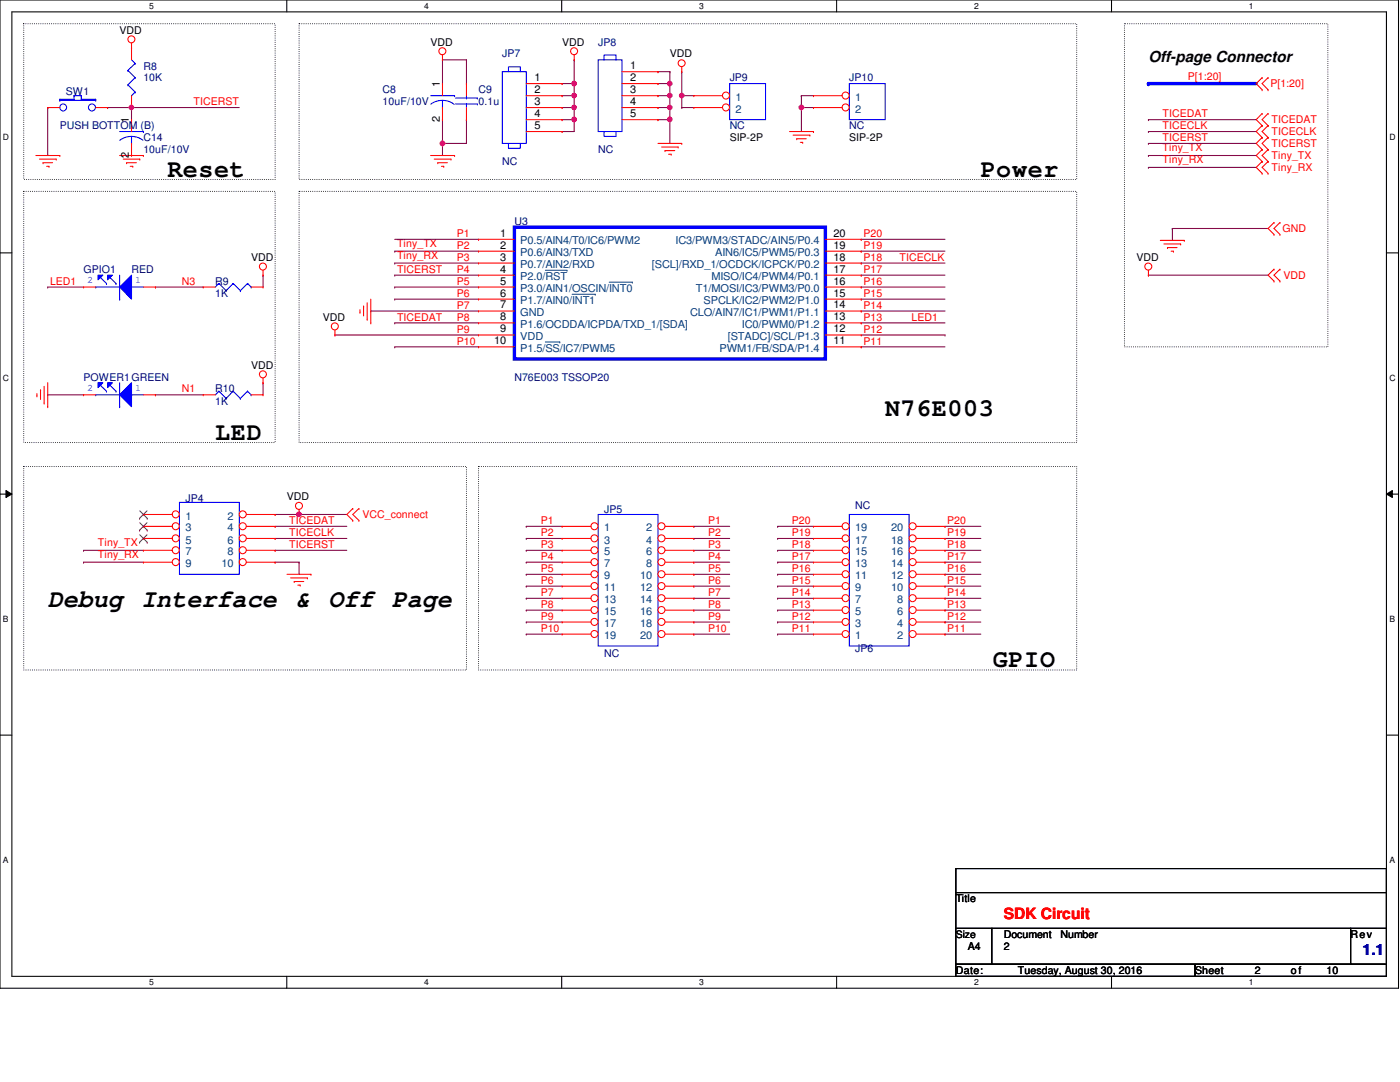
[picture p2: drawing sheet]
<svg xmlns="http://www.w3.org/2000/svg" width="279mm" height="216mm" viewBox="0 0 279 216" stroke-linecap="round" stroke-linejoin="round" font-family="sans-serif">
<path d="M0 0h279.1v197.2h-279.1zM2.4 2.4h274.3v192.4h-274.3z" fill="none" stroke="#000" stroke-width=".21"/>
<g fill="#fff">
<path d="M29.8 .3h.9v1.9h-.9z"/>
<path d="M29.8 195.1h.9v1.9h-.9z"/>
</g>
<path d="M57.2 0v2.4M57.2 194.8v2.4" fill="none" stroke="#000" stroke-width=".21"/>
<g fill="#fff">
<path d="M84.7 .3h.9v1.9h-.9z"/>
<path d="M84.7 195.1h.9v1.9h-.9z"/>
</g>
<path d="M112.1 0v2.4M112.1 194.8v2.4" fill="none" stroke="#000" stroke-width=".21"/>
<g fill="#fff">
<path d="M139.5 .3h1v1.9h-1z"/>
<path d="M139.5 195.1h1v1.9h-1z"/>
</g>
<path d="M167 0v2.4M167 194.8v2.4" fill="none" stroke="#000" stroke-width=".21"/>
<g fill="#fff">
<path d="M194.4 .3h.9v1.9h-.9z"/>
<path d="M194.4 195.1h.9v1.9h-.9z"/>
</g>
<path d="M221.8 0v2.4M221.8 194.8v2.4" fill="none" stroke="#000" stroke-width=".21"/>
<g fill="#fff">
<path d="M249.3 .3h.9v1.9h-.9z"/>
<path d="M249.3 195.1h.9v1.9h-.9z"/>
<path d="M.6 26.4h1.2v1.9h-1.2z"/>
<path d="M277.3 26.4h1.2v1.9h-1.2z"/>
<path d="M.6 74.5h1.2v1.9h-1.2z"/>
<path d="M277.3 74.5h1.2v1.9h-1.2z"/>
</g>
<path d="M0 50.5h2.4M276.7 50.5h2.4" fill="none" stroke="#000" stroke-width=".21"/>
<g fill="#fff">
<path d="M.6 122.6h1.1v1.9h-1.1z"/>
<path d="M277.3 122.6h1.1v1.9h-1.1z"/>
</g>
<path d="M0 98.6h2.4M276.7 98.6h2.4" fill="none" stroke="#000" stroke-width=".21"/>
<path d="M1.2 97.9l1.2 .7-1.2 .7zM276.7 98.6l1.2-.7v1.4z" fill="#000"/>
<path d="M1.2 97.9l1.2 .7-1.2 .7zM276.7 98.6l1.2-.7v1.4z" fill="none" stroke="#000" stroke-width=".2"/>
<g fill="#fff">
<path d="M.6 170.7h1.1v1.9h-1.1z"/>
<path d="M277.3 170.7h1.1v1.9h-1.1z"/>
</g>
<path d="M0 146.7h2.4M276.7 146.7h2.4" fill="none" stroke="#000" stroke-width=".21"/>
<path d="M4.7 4.7h50.2v31.1h-50.2zM59.7 4.7h155.2v31.1h-155.2zM224.4 4.7h40.6v64.5h-40.6zM4.7 38.2h50.2v50.1h-50.2zM59.7 38.2h155.2v50.1h-155.2zM4.7 93.1h88.4v40.6h-88.4zM95.5 93.1h119.4v40.6h-119.4z" fill="none" stroke="#000" stroke-width=".21" stroke-dasharray="0 .4"/>
<path d="M9.5 21.5h.1M9.5 21.5v9.5M21.5 21.5h.1M21.5 21.5h26.3M26.2 21.5h.1M26.2 21.5v2.4" fill="none" stroke="#800040" stroke-width=".21"/>
<circle cx="26.2" cy="21.4" r=".45" fill="#f0f"/>
<circle cx="26.2" cy="21.4" r=".45" fill="none" stroke="#f0f" stroke-width=".21"/>
<path d="M88.3 11.9h.1M88.3 11.9h4.8M88.3 11.9v4.8M93.1 11.9h.1M93.1 11.9v4.8M88.3 28.6h.1M88.3 23.9h.1M88.3 23.9v7.1M93.1 23.9h.1M93.1 23.9v4.7h-4.8" fill="none" stroke="#800040" stroke-width=".21"/>
<circle cx="88.3" cy="28.6" r=".47" fill="#f0f"/>
<circle cx="88.3" cy="28.6" r=".47" fill="none" stroke="#f0f" stroke-width=".21"/>
<g fill="none" stroke="#800040" stroke-width=".21">
<path d="M9.5 57.3h.1M9.5 57.3h7.2M31 57.3h.1M31 57.3h9.6M52.5 54.9h.1M52.5 54.9v2.4M9.5 78.8h.1M9.5 78.8h7.2M31 78.8h.1M31 78.8h9.6M52.5 76.4h.1M52.5 76.4v2.4"/>
<path d="M16.7 109.8h.1M16.7 112.2h.1M16.7 112.2h11.9M16.7 109.8h11.9M54.9 112.2h.1M54.9 105h.1M54.9 109.8h.1M54.9 107.4h.1M54.9 102.7h.1M54.9 112.2h4.8M54.9 105h14.3M54.9 109.8h14.3"/>
<path d="M54.9 107.4h14.3M54.9 102.7h14.3M59.7 112.2h.1M59.7 102.7h.1M59.7 112.2v2.4"/>
</g>
<circle cx="59.7" cy="102.6" r=".46" fill="#f0f"/>
<circle cx="59.7" cy="102.6" r=".46" fill="none" stroke="#f0f" stroke-width=".21"/>
<g fill="none" stroke="#800040" stroke-width=".21">
<path d="M229.2 23.9h.1M229.2 26.2h.1M229.2 31h.1M229.2 33.4h.1M229.2 28.6h.1M229.2 23.9h21.5M229.2 26.2h21.5M229.2 31h21.5M229.2 33.4h21.5M229.2 28.6h21.5M78.8 50.1h.1M78.8 52.5h.1"/>
<path d="M78.8 54.9h.1M78.8 57.3h.1M78.8 59.7h.1M78.8 50.1h16.7M78.8 52.5h16.7M78.8 54.9h16.7M78.8 57.3h16.7M78.8 59.7h16.7M229.2 54.9h.1M229.2 54.9h23.9M234 45.6h.1M234 45.6h19.1"/>
<path d="M234 45.6v2.4M66.8 66.8h.1M66.8 66.8h28.7M74 62.1h.1M74 62.1h21.5M78.8 64.4h.1M78.8 69.2h.1M78.8 64.4h16.7M78.8 69.2h16.7"/>
</g>
<path d="M229.2 16.7h21.5" fill="none" stroke="#00f" stroke-width=".68"/>
<circle cx="229.2" cy="16.7" r=".34" fill="#00f"/>
<path d="M136.1 19.1h.1M136.1 19.1v2.4M136.1 19.1h2.4M136.1 21.5h.1M136.1 21.5h2.4M159.9 21.5h.1M159.9 21.5h2.4M159.9 21.5v4.7" fill="none" stroke="#800040" stroke-width=".21"/>
<circle cx="159.9" cy="21.4" r=".46" fill="#f0f"/>
<circle cx="159.9" cy="21.4" r=".46" fill="none" stroke="#f0f" stroke-width=".21"/>
<g fill="none" stroke="#800040" stroke-width=".21">
<path d="M112.2 16.7h.1M112.2 19.1h.1M112.2 16.7h2.4M112.2 19.1h2.4M131.3 14.3h.1M131.3 16.7h.1M131.3 19.1h.1M131.3 16.7h2.4M131.3 14.3h2.4M133.7 16.7h.1M133.7 16.7v2.4h-2.4M112.2 21.5h.1"/>
<path d="M112.2 23.9h.1M112.2 26.2h.1M112.2 21.5h2.4M112.2 23.9h2.4M112.2 26.2h2.4M131.3 21.5h.1M131.3 23.9h.1M131.3 21.5h2.4M131.3 23.9h2.4"/>
</g>
<circle cx="133.7" cy="19.1" r=".45" fill="#f0f"/>
<circle cx="133.7" cy="19.1" r=".45" fill="none" stroke="#f0f" stroke-width=".21"/>
<circle cx="133.6" cy="16.7" r=".46" fill="#f0f"/>
<circle cx="133.6" cy="16.7" r=".46" fill="none" stroke="#f0f" stroke-width=".21"/>
<path d="M114.6 23.9h.1M114.6 21.5h.1M114.6 21.5v4.7" fill="none" stroke="#800040" stroke-width=".21"/>
<circle cx="114.6" cy="23.8" r=".46" fill="#f0f"/>
<circle cx="114.6" cy="23.8" r=".46" fill="none" stroke="#f0f" stroke-width=".21"/>
<circle cx="114.6" cy="21.4" r=".45" fill="#f0f"/>
<circle cx="114.6" cy="21.4" r=".45" fill="none" stroke="#f0f" stroke-width=".21"/>
<path d="M136.1 14.3h.1M136.1 14.3v4.8" fill="none" stroke="#800040" stroke-width=".21"/>
<circle cx="136.1" cy="19.1" r=".46" fill="#f0f"/>
<circle cx="136.1" cy="19.1" r=".46" fill="none" stroke="#f0f" stroke-width=".21"/>
<path d="M159.9 19.1h.1M159.9 19.1v2.4M159.9 19.1h2.4M133.7 23.9h.1M133.7 23.9v4.7" fill="none" stroke="#800040" stroke-width=".21"/>
<circle cx="133.6" cy="23.8" r=".46" fill="#f0f"/>
<circle cx="133.6" cy="23.8" r=".46" fill="none" stroke="#f0f" stroke-width=".21"/>
<path d="M133.7 19.1h.1M133.7 19.1v4.8M133.7 21.5h.1" fill="none" stroke="#800040" stroke-width=".21"/>
<circle cx="133.7" cy="21.4" r=".45" fill="#f0f"/>
<circle cx="133.7" cy="21.4" r=".45" fill="none" stroke="#f0f" stroke-width=".21"/>
<path d="M114.6 19.1h.1M114.6 16.7h.1M114.6 16.7v4.8M133.7 14.3h.1M133.7 14.3v2.4" fill="none" stroke="#800040" stroke-width=".21"/>
<circle cx="114.6" cy="19.1" r=".45" fill="#f0f"/>
<circle cx="114.6" cy="19.1" r=".45" fill="none" stroke="#f0f" stroke-width=".21"/>
<circle cx="114.6" cy="16.7" r=".46" fill="#f0f"/>
<circle cx="114.6" cy="16.7" r=".46" fill="none" stroke="#f0f" stroke-width=".21"/>
<g fill="none" stroke="#800040" stroke-width=".21">
<path d="M114.6 11.9h.1M114.6 11.9v4.8M78.8 47.8h16.7M95.5 47.8h.1M171.9 47.8h.1M171.9 50.1h.1M171.9 52.5h.1M171.9 54.9h.1M171.9 57.3h.1M171.9 59.7h.1M171.9 47.8h16.7M171.9 50.1h16.7"/>
<path d="M171.9 52.5h16.7M171.9 54.9h16.7M171.9 57.3h16.7M171.9 59.7h16.7M171.9 69.2h.1M171.9 64.4h.1M171.9 62.1h.1M171.9 69.2h16.7M171.9 64.4h16.7M171.9 62.1h16.7M171.9 66.8h16.7M188.6 66.8h.1"/>
<path d="M105 105h.1M105 107.4h.1M105 109.8h.1M105 112.2h.1M105 114.6h.1M105 117h.1M105 119.4h.1M105 105h7.2M105 107.4h7.2M105 109.8h7.2M105 112.2h7.2M105 114.6h7.2"/>
<path d="M105 117h7.2M105 119.4h7.2M138.5 105h.1M138.5 107.4h.1M138.5 109.8h.1M138.5 112.2h.1M138.5 114.6h.1M138.5 117h.1M138.5 119.4h.1M138.5 105h7.1M138.5 107.4h7.1M138.5 109.8h7.1"/>
<path d="M138.5 112.2h7.1M138.5 114.6h7.1M138.5 117h7.1M138.5 119.4h7.1M155.2 107.4h.1M155.2 112.2h.1M155.2 109.8h.1M155.2 114.6h.1M155.2 117h.1M155.2 119.4h.1M155.2 105h.1M155.2 105h7.1"/>
<path d="M155.2 107.4h7.1M155.2 109.8h7.1M155.2 112.2h7.1M155.2 114.6h7.1M155.2 117h7.1M155.2 119.4h7.1M188.6 105h.1M188.6 107.4h.1M188.6 109.8h.1M188.6 112.2h.1M188.6 114.6h.1M188.6 117h.1"/>
<path d="M188.6 119.4h.1M188.6 105h7.1M188.6 107.4h7.1M188.6 109.8h7.1M188.6 112.2h7.1M188.6 114.6h7.1M188.6 117h7.1M188.6 119.4h7.1M105 121.8h.1M105 124.1h.1M105 126.5h.1M105 121.8h7.2"/>
<path d="M105 124.1h7.2M105 126.5h7.2M138.5 121.8h.1M138.5 124.1h.1M138.5 126.5h.1M138.5 121.8h7.1M138.5 124.1h7.1M138.5 126.5h7.1M155.2 121.8h.1M155.2 124.1h.1M155.2 126.5h.1M155.2 121.8h7.1"/>
<path d="M155.2 124.1h7.1M155.2 126.5h7.1M188.6 121.8h.1M188.6 124.1h.1M188.6 126.5h.1M188.6 121.8h7.1M188.6 124.1h7.1M188.6 126.5h7.1"/>
</g>
<g fill="none" stroke="#f00" stroke-width=".21">
<path d="M26.2 9.5h.1M26.2 8.6v3.3M26.2 19.1v2.4M88.3 11.9h.1M88.3 11v.9M114.6 11.9h.1M114.6 11v.9M124.1 14.3h7.2M124.1 16.7h7.2M124.1 19.1h7.2M131.3 14.3h.1M131.3 16.7h.1"/>
<path d="M131.3 19.1h.1M136.1 14.3h.1M136.1 13.3v1M251.9 15.5h.1M251.9 17.9h.1M251.9 15.5l-1.2 1.2 1.2 1.2M253.1 17.9h.1M253.1 15.5h.1M253.1 15.5l-1.2 1.2 1.2 1.2M7.2 31h4.7M7.9 31.7h3.3M8.6 32.5h.1"/>
<path d="M8.6 32.5h1.9M9.3 33.2h.5M9.8 33.2h.1M11.2 31.7h.1M11.9 31h.1M23.9 31h4.7M24.6 31.7h3.3M25.3 32.5h.1M25.3 32.5h1.9M26 33.2h.5M26.2 21.5h.1M26.5 33.2h.1"/>
<path d="M27.9 31.7h.1M28.6 31h.1M85.9 31h4.8M86.7 31.7h3.3M87.4 32.5h.1M87.4 32.5h1.9M88.1 33.2h.5M88.6 33.2h.1M90 31.7h.1M90.7 31h.1M124.1 21.5h7.2M124.1 23.9h7.2"/>
<path d="M131.3 21.5h.1M131.3 23.9h.1M131.3 28.6h4.8M132 29.3h3.3M132.7 30.1h.1M132.7 30.1h2M133.4 30.8h.5M133.9 30.8h.1M135.3 29.3h.1M136.1 28.6h.1M157.6 26.2h4.7M158.3 27h3.3"/>
<path d="M159 27.7h.1M159 27.7h1.9M159.7 28.4h.5M160.2 28.4h.1M161.6 27h.1M162.3 26.2h.1M251.9 25.1h.1M251.9 22.6h.1M251.9 32.2h.1M251.9 29.8h.1M251.9 34.6h.1M251.9 27.4h.1"/>
<path d="M251.9 22.6l-1.2 1.3 1.2 1.2M251.9 29.8l-1.2 1.2 1.2 1.2M251.9 32.2l-1.2 1.2 1.2 1.2M251.9 27.4l-1.2 1.2 1.2 1.2M251.9 25.1l-1.2 1.1 1.2 1.2M253.1 22.6h.1M253.1 25.1h.1M253.1 29.8h.1M253.1 32.2h.1M253.1 34.6h.1M253.1 27.4h.1M253.1 22.6l-1.2 1.3 1.2 1.2"/>
<path d="M253.1 29.8l-1.2 1.2 1.2 1.2M253.1 32.2l-1.2 1.2 1.2 1.2M253.1 27.4l-1.2 1.2 1.2 1.2M253.1 25.1l-1.2 1.1 1.2 1.2M52.5 54.9h.1M52.5 53.9v1M74 59.7v4.7M95.5 50.1h.1M95.5 52.5h.1M95.5 54.9h.1M95.5 57.3h.1M95.5 59.7h.1"/>
<path d="M95.5 47.8h.1M95.5 50.1h7.2M95.5 52.5h7.2M95.5 54.9h7.2M95.5 57.3h7.2M95.5 59.7h7.2M95.5 47.8h7.2M164.7 50.1h7.2M164.7 52.5h7.2M164.7 54.9h7.2M164.7 57.3h7.2M164.7 59.7h7.2"/>
<path d="M164.7 47.8h7.2M171.9 50.1h.1M171.9 47.8h.1M171.9 59.7h.1M171.9 57.3h.1M171.9 54.9h.1M171.9 52.5h.1M229.2 54.9h.1M229.2 53.9v1M231.6 48h4.7M232.3 48.7h3.3M233 49.4h.1"/>
<path d="M233 49.4h1.9M233.7 50.1h.5M234.2 50.1h.1M235.6 48.7h.1M236.3 48h.1M254.3 44.4h.1M254.3 46.8h.1M254.3 56.1h.1M254.3 53.7h.1M254.3 44.4l-1.2 1.2 1.2 1.2M254.3 53.7l-1.2 1.2 1.2 1.2M255.4 46.8h.1"/>
<path d="M255.4 44.4h.1M255.4 53.7h.1M255.4 56.1h.1M255.4 44.4l-1.1 1.2 1.1 1.2M255.4 53.7l-1.1 1.2 1.1 1.2M7.4 79h.1M7.4 78.5v.5M8.1 77.8h.1M8.1 77.8v1.9M8.8 77.1v3.3M9.5 76.4v4.8M52.5 76.4h.1"/>
<path d="M52.5 75.4v1M66.8 66.8h.1M66.8 65.9v.9M71.8 62.3h.1M71.8 61.8v.5M72.6 61.1h.1M72.6 61.1v1.9M73.3 63.7h.1M73.3 60.4v3.3M74 64.4h.1M95.5 62.1h.1M95.5 64.4h.1"/>
<path d="M95.5 66.8h.1M95.5 69.2h.1M95.5 62.1h7.2M95.5 64.4h7.2M95.5 66.8h7.2M95.5 69.2h7.2M164.7 62.1h7.2M164.7 64.4h7.2M164.7 66.8h7.2M164.7 69.2h7.2M171.9 69.2h.1M171.9 66.8h.1"/>
<path d="M171.9 64.4h.1M171.9 62.1h.1M8.8 80.4h.1M9.5 81.2h.1M57.3 114.6h4.8M58 115.3h3.3M58.7 116h.1M58.7 116h1.9M59.4 116.8h.5M59.7 102.7h.1M59.7 101.7v1M59.9 116.8h.1"/>
<path d="M61.3 115.3h.1M62.1 114.6h.1M70.4 103.8h.1M70.4 101.5h.1M70.4 101.5l-1.2 1.2 1.2 1.1M71.6 101.5h.1M71.6 103.8h.1M71.6 101.5l-1.2 1.2 1.2 1.1"/>
<circle cx="26.2" cy="7.8" r=".7"/>
<circle cx="88.3" cy="10.2" r=".7"/>
<circle cx="114.6" cy="10.2" r=".7"/>
<circle cx="136" cy="12.6" r=".69"/>
<circle cx="52.5" cy="53.2" r=".7"/>
<circle cx="229.2" cy="53.2" r=".7"/>
<circle cx="52.5" cy="74.7" r=".7"/>
<circle cx="66.8" cy="65.1" r=".7"/>
<circle cx="59.7" cy="100.9" r=".7"/>
</g>
<path d="M190.8 173.3h85.9v4.8h-85.9zM190.8 178.1h85.9v7.2h-85.9zM190.8 185.3h7.1v7.1h-7.1zM190.8 192.4h47.7v2.4h-47.7zM197.9 185.3h71.6v7.1h-71.6zM238.5 192.4h38.2v2.4h-38.2zM269.5 185.3h7.2v7.1h-7.2z" fill="none" stroke="#000" stroke-width=".21"/>
<g fill="none" stroke="#00f" stroke-width=".21">
<path d="M25.5 14.1h.1M25.5 16.9h.1M25.5 14.1l1.5 1.4M25.5 16.9l1.5 1.5M26.2 19.1h.1M26.2 11.9l.8 .8M27 12.7h.1M27 15.5h.1M27 18.4h.1M27 12.7l-1.5 1.4M27 15.5l-1.5 1.4M27 18.4l-.8 .7"/>
<path d="M119.4 11.9h4.7v14.3h-4.7zM120.6 11.9v-.9h2.3v.9M145.6 16.7h7.2v7.2h-7.2zM120.6 26.2v1h2.3v-1"/>
</g>
<path d="M102.7 45.3h62v26.3h-62z" fill="none" stroke="#00f" stroke-width=".68"/>
<path d="M108.8 53.9h4.4M113.2 53.9h.1M114.2 58.7h4.6M118.8 58.7h.1M121.6 56.3h4.6M126.2 56.3h.1M108.8 68.2h2.9M111.7 68.2h.1" fill="none" stroke="#004080" stroke-width=".2"/>
<circle cx="144.9" cy="19.1" r=".7" fill="#fff"/>
<g fill="none" stroke="#f00" stroke-width=".21">
<path d="M138.5 19.1h.1M138.5 19.1h5.7"/>
<circle cx="144.9" cy="19.1" r=".7"/>
</g>
<circle cx="144.9" cy="21.4" r=".7" fill="#fff"/>
<g fill="none" stroke="#f00" stroke-width=".21">
<path d="M138.5 21.5h.1M138.5 21.5h5.7"/>
<circle cx="144.9" cy="21.4" r=".7"/>
</g>
<path d="M26.2 54.9v4.8l-2.3-2.4z" fill="#00f"/>
<path d="M26.2 54.9v4.8l-2.3-2.4z" fill="none" stroke="#00f" stroke-width=".21"/>
<path d="M21.5 54.9h.9l-.9 .9z" fill="#00f"/>
<path d="M21.5 54.9h.9l-.9 .9z" fill="none" stroke="#00f" stroke-width=".21"/>
<path d="M19.6 54.9h.9l-.9 .9z" fill="#00f"/>
<g fill="none" stroke="#00f" stroke-width=".21">
<path d="M169.5 16.7h7.2v7.2h-7.2zM23.9 26.2h4.7M26.2 28.6h.1M26.2 27.2l1.5 .3 .8 .5M26.2 27.2l-1 .1-1.3 .7M26.2 27.2v1.4M28.6 26.2h.1M19.1 57.3h.1M19.1 57.3h4.8M19.6 54.9h.9l-.9 .9zM20 55.4l1.3 1.2M21.3 56.6h.1"/>
<path d="M21.9 55.4l1.3 1.2M23.2 56.6h.1M23.9 59.7h.1M23.9 54.9v4.8M26.2 57.3h.1M26.2 57.3h2.4"/>
</g>
<path d="M26.2 23.9h.1M26.2 31h.1M26.2 23.9v2.3M26.2 28.6v2.4M16.7 57.3h.1M16.7 57.3h2.4M28.6 57.3h2.4M31 57.3h.1" fill="none" stroke="#f00" stroke-width=".21"/>
<circle cx="168.8" cy="19.1" r=".7" fill="#fff"/>
<g fill="none" stroke="#f00" stroke-width=".21">
<path d="M162.3 19.1h.1M162.3 19.1h5.8"/>
<circle cx="168.8" cy="19.1" r=".7"/>
</g>
<circle cx="168.8" cy="21.4" r=".7" fill="#fff"/>
<g fill="none" stroke="#f00" stroke-width=".21">
<path d="M162.3 21.5h.1M162.3 21.5h5.8"/>
<circle cx="168.8" cy="21.4" r=".7"/>
</g>
<path d="M169.5 102.7h11.9v26.2h-11.9z" fill="none" stroke="#00f" stroke-width=".21"/>
<circle cx="168.8" cy="126.5" r=".7" fill="#fff"/>
<g fill="none" stroke="#f00" stroke-width=".21">
<path d="M162.3 126.5h.1M162.3 126.5h5.8"/>
<circle cx="168.8" cy="126.5" r=".7"/>
</g>
<circle cx="182.1" cy="126.5" r=".7" fill="#fff"/>
<g fill="none" stroke="#f00" stroke-width=".21">
<path d="M182.9 126.5h5.7M188.6 126.5h.1"/>
<circle cx="182.1" cy="126.5" r=".7"/>
</g>
<circle cx="168.8" cy="124.1" r=".7" fill="#fff"/>
<g fill="none" stroke="#f00" stroke-width=".21">
<path d="M162.3 124.1h.1M162.3 124.1h5.8"/>
<circle cx="168.8" cy="124.1" r=".7"/>
</g>
<circle cx="182.1" cy="124.1" r=".7" fill="#fff"/>
<g fill="none" stroke="#f00" stroke-width=".21">
<path d="M182.9 124.1h5.7M188.6 124.1h.1"/>
<circle cx="182.1" cy="124.1" r=".7"/>
</g>
<circle cx="168.8" cy="121.7" r=".7" fill="#fff"/>
<g fill="none" stroke="#f00" stroke-width=".21">
<path d="M162.3 121.8h.1M162.3 121.8h5.8"/>
<circle cx="168.8" cy="121.7" r=".7"/>
</g>
<circle cx="182.1" cy="121.7" r=".7" fill="#fff"/>
<g fill="none" stroke="#f00" stroke-width=".21">
<path d="M182.9 121.8h5.7M188.6 121.8h.1"/>
<circle cx="182.1" cy="121.7" r=".7"/>
</g>
<circle cx="168.8" cy="119.4" r=".7" fill="#fff"/>
<g fill="none" stroke="#f00" stroke-width=".21">
<path d="M162.3 119.4h.1M162.3 119.4h5.8"/>
<circle cx="168.8" cy="119.4" r=".7"/>
</g>
<circle cx="182.1" cy="119.4" r=".7" fill="#fff"/>
<g fill="none" stroke="#f00" stroke-width=".21">
<path d="M182.9 119.4h5.7M188.6 119.4h.1"/>
<circle cx="182.1" cy="119.4" r=".7"/>
</g>
<circle cx="168.8" cy="116.9" r=".7" fill="#fff"/>
<g fill="none" stroke="#f00" stroke-width=".21">
<path d="M162.3 117h.1M162.3 117h5.8"/>
<circle cx="168.8" cy="116.9" r=".7"/>
</g>
<circle cx="182.1" cy="116.9" r=".7" fill="#fff"/>
<g fill="none" stroke="#f00" stroke-width=".21">
<path d="M182.9 117h5.7M188.6 117h.1"/>
<circle cx="182.1" cy="116.9" r=".7"/>
</g>
<circle cx="168.8" cy="114.6" r=".7" fill="#fff"/>
<g fill="none" stroke="#f00" stroke-width=".21">
<path d="M162.3 114.6h.1M162.3 114.6h5.8"/>
<circle cx="168.8" cy="114.6" r=".7"/>
</g>
<circle cx="182.1" cy="114.6" r=".7" fill="#fff"/>
<g fill="none" stroke="#f00" stroke-width=".21">
<path d="M182.9 114.6h5.7M188.6 114.6h.1"/>
<circle cx="182.1" cy="114.6" r=".7"/>
</g>
<circle cx="168.8" cy="112.2" r=".7" fill="#fff"/>
<g fill="none" stroke="#f00" stroke-width=".21">
<path d="M162.3 112.2h.1M162.3 112.2h5.8"/>
<circle cx="168.8" cy="112.2" r=".7"/>
</g>
<circle cx="182.1" cy="112.2" r=".7" fill="#fff"/>
<g fill="none" stroke="#f00" stroke-width=".21">
<path d="M182.9 112.2h5.7M188.6 112.2h.1"/>
<circle cx="182.1" cy="112.2" r=".7"/>
</g>
<circle cx="168.8" cy="109.8" r=".7" fill="#fff"/>
<g fill="none" stroke="#f00" stroke-width=".21">
<path d="M162.3 109.8h.1M162.3 109.8h5.8"/>
<circle cx="168.8" cy="109.8" r=".7"/>
</g>
<circle cx="182.1" cy="109.8" r=".7" fill="#fff"/>
<g fill="none" stroke="#f00" stroke-width=".21">
<path d="M182.9 109.8h5.7M188.6 109.8h.1"/>
<circle cx="182.1" cy="109.8" r=".7"/>
</g>
<circle cx="168.8" cy="107.4" r=".7" fill="#fff"/>
<g fill="none" stroke="#f00" stroke-width=".21">
<path d="M162.3 107.4h.1M162.3 107.4h5.8"/>
<circle cx="168.8" cy="107.4" r=".7"/>
</g>
<circle cx="182.1" cy="107.4" r=".7" fill="#fff"/>
<g fill="none" stroke="#f00" stroke-width=".21">
<path d="M182.9 107.4h5.7M188.6 107.4h.1"/>
<circle cx="182.1" cy="107.4" r=".7"/>
</g>
<circle cx="168.8" cy="105" r=".7" fill="#fff"/>
<g fill="none" stroke="#f00" stroke-width=".21">
<path d="M162.3 105h.1M162.3 105h5.8"/>
<circle cx="168.8" cy="105" r=".7"/>
</g>
<circle cx="182.1" cy="105" r=".7" fill="#fff"/>
<g fill="none" stroke="#f00" stroke-width=".21">
<path d="M93.1 16.7h.1M93.1 16.7v2.4M9.5 21.5h.1M9.5 21.5h2.4M19.1 21.5h2.4M21.5 21.5h.1M93.1 23.9h.1M93.1 21.5v2.4M40.6 57.3h.1M40.6 57.3h2.4M50.1 57.3h2.4M52.5 57.3h.1"/>
<path d="M182.9 105h5.7M188.6 105h.1"/>
<circle cx="182.1" cy="105" r=".7"/>
</g>
<g fill="none" stroke="#00f" stroke-width=".21">
<path d="M11.9 19.8h.1M11.9 19.8h2.9M11.9 19.8v.2M14.8 19.1h.1M14.8 19.8h.1M14.8 19.1h1.4M14.8 19.1v.7M16.2 19.8h.1M16.2 19.1h.1M16.2 19.8h2.9M16.2 19.1v.7M19.1 19.8h.1"/>
<path d="M19.1 19.8v.2M90.9 19.6h4.3M93.1 19.6h.1M93.1 19.1v.5M95.2 19.6h.1M11.9 20h.1M11.9 20h7.2M19.1 20h.1M90.9 20.7h4.3M93.1 20.7h.1M93.1 20.7v.8M95.2 20.7h.1"/>
<path d="M43.7 56.6h.1M43.7 56.6l-.7 .7M43.7 56.6l1.4 1.4M45.1 58h.1M46.5 56.6h.1M46.5 56.6l-1.4 1.4M46.5 56.6l1.5 1.4M48 58h.1M49.4 56.6h.1M49.4 56.6l-1.4 1.4M49.4 56.6l.7 .7M50.1 57.3h.1"/>
<path d="M35.8 100.2h12v14.4h-12z"/>
<circle cx="12.6" cy="21.4" r=".68"/>
<circle cx="18.3" cy="21.4" r=".7"/>
</g>
<circle cx="35.1" cy="102.6" r=".7" fill="#fff"/>
<g fill="none" stroke="#f00" stroke-width=".21">
<path d="M28.6 102.7h.1M28.6 102.7h5.8"/>
<circle cx="35.1" cy="102.6" r=".7"/>
</g>
<path d="M27.9 103.4h.1M27.9 101.9l1.5 1.5M29.3 101.9l-1.4 1.5M29.4 103.4h.1" fill="none" stroke="#804000" stroke-width=".2"/>
<circle cx="48.4" cy="102.6" r=".7" fill="#fff"/>
<g fill="none" stroke="#f00" stroke-width=".21">
<path d="M49.2 102.7h5.7M54.9 102.7h.1"/>
<circle cx="48.4" cy="102.6" r=".7"/>
</g>
<circle cx="35.1" cy="105" r=".7" fill="#fff"/>
<g fill="none" stroke="#f00" stroke-width=".21">
<path d="M28.6 105h.1M28.6 105h5.8"/>
<circle cx="35.1" cy="105" r=".7"/>
</g>
<path d="M27.9 105.8h.1M27.9 104.3l1.5 1.5M29.3 104.3l-1.4 1.5M29.4 105.8h.1" fill="none" stroke="#804000" stroke-width=".2"/>
<circle cx="48.4" cy="105" r=".7" fill="#fff"/>
<g fill="none" stroke="#f00" stroke-width=".21">
<path d="M49.2 105h5.7M54.9 105h.1"/>
<circle cx="48.4" cy="105" r=".7"/>
</g>
<circle cx="35.1" cy="107.4" r=".7" fill="#fff"/>
<g fill="none" stroke="#f00" stroke-width=".21">
<path d="M28.6 107.4h.1M28.6 107.4h5.8"/>
<circle cx="35.1" cy="107.4" r=".7"/>
</g>
<path d="M27.9 108.2h.1M27.9 106.7l1.5 1.5M29.3 106.7l-1.4 1.5M29.4 108.2h.1" fill="none" stroke="#804000" stroke-width=".2"/>
<circle cx="48.4" cy="107.4" r=".7" fill="#fff"/>
<g fill="none" stroke="#f00" stroke-width=".21">
<path d="M49.2 107.4h5.7M54.9 107.4h.1"/>
<circle cx="48.4" cy="107.4" r=".7"/>
</g>
<circle cx="35.1" cy="109.8" r=".7" fill="#fff"/>
<g fill="none" stroke="#f00" stroke-width=".21">
<path d="M28.6 109.8h.1M28.6 109.8h5.8"/>
<circle cx="35.1" cy="109.8" r=".7"/>
</g>
<circle cx="48.4" cy="109.8" r=".7" fill="#fff"/>
<g fill="none" stroke="#f00" stroke-width=".21">
<path d="M49.2 109.8h5.7M54.9 109.8h.1"/>
<circle cx="48.4" cy="109.8" r=".7"/>
</g>
<circle cx="35.1" cy="112.2" r=".7" fill="#fff"/>
<g fill="none" stroke="#f00" stroke-width=".21">
<path d="M28.6 112.2h.1M28.6 112.2h5.8"/>
<circle cx="35.1" cy="112.2" r=".7"/>
</g>
<circle cx="48.4" cy="112.2" r=".7" fill="#fff"/>
<g fill="none" stroke="#f00" stroke-width=".21">
<path d="M40.6 78.8h.1M40.6 78.8h2.4M50.1 78.8h2.4M52.5 78.8h.1M49.2 112.2h5.7M54.9 112.2h.1"/>
<circle cx="48.4" cy="112.2" r=".7"/>
</g>
<path d="M43.7 78.1h.1M43.7 78.1l-.7 .7M43.7 78.1l1.4 1.4M45.1 79.5h.1M46.5 78.1h.1M46.5 78.1l-1.4 1.4M46.5 78.1l1.5 1.4M48 79.5h.1M49.4 78.1h.1M49.4 78.1l-1.4 1.4M49.4 78.1l.7 .7M50.1 78.8h.1" fill="none" stroke="#00f" stroke-width=".21"/>
<path d="M26.2 76.4v4.8l-2.3-2.4z" fill="#00f"/>
<path d="M26.2 76.4v4.8l-2.3-2.4z" fill="none" stroke="#00f" stroke-width=".21"/>
<path d="M21.5 76.4h.9l-.9 .9z" fill="#00f"/>
<path d="M21.5 76.4h.9l-.9 .9z" fill="none" stroke="#00f" stroke-width=".21"/>
<path d="M19.6 76.4h.9l-.9 .9z" fill="#00f"/>
<path d="M19.1 78.8h.1M19.1 78.8h4.8M19.6 76.4h.9l-.9 .9zM20 76.9l1.3 1.2M21.3 78.1h.1M21.9 76.9l1.3 1.2M23.2 78.1h.1M23.9 76.4v4.8M26.2 78.8h.1M26.2 78.8h2.4M23.9 81.2h.1M119.4 102.7h11.9v26.2h-11.9z" fill="none" stroke="#00f" stroke-width=".21"/>
<path d="M16.7 78.8h.1M16.7 78.8h2.4M28.6 78.8h2.4M31 78.8h.1" fill="none" stroke="#f00" stroke-width=".21"/>
<circle cx="118.6" cy="105" r=".7" fill="#fff"/>
<g fill="none" stroke="#f00" stroke-width=".21">
<path d="M112.2 105h.1M112.2 105h5.7"/>
<circle cx="118.6" cy="105" r=".7"/>
</g>
<circle cx="132" cy="105" r=".7" fill="#fff"/>
<g fill="none" stroke="#f00" stroke-width=".21">
<path d="M132.8 105h5.7M138.5 105h.1"/>
<circle cx="132" cy="105" r=".7"/>
</g>
<circle cx="118.6" cy="107.4" r=".7" fill="#fff"/>
<g fill="none" stroke="#f00" stroke-width=".21">
<path d="M112.2 107.4h.1M112.2 107.4h5.7"/>
<circle cx="118.6" cy="107.4" r=".7"/>
</g>
<circle cx="132" cy="107.4" r=".7" fill="#fff"/>
<g fill="none" stroke="#f00" stroke-width=".21">
<path d="M132.8 107.4h5.7M138.5 107.4h.1"/>
<circle cx="132" cy="107.4" r=".7"/>
</g>
<circle cx="118.6" cy="109.8" r=".7" fill="#fff"/>
<g fill="none" stroke="#f00" stroke-width=".21">
<path d="M112.2 109.8h.1M112.2 109.8h5.7"/>
<circle cx="118.6" cy="109.8" r=".7"/>
</g>
<circle cx="132" cy="109.8" r=".7" fill="#fff"/>
<g fill="none" stroke="#f00" stroke-width=".21">
<path d="M132.8 109.8h5.7M138.5 109.8h.1"/>
<circle cx="132" cy="109.8" r=".7"/>
</g>
<circle cx="118.6" cy="112.2" r=".7" fill="#fff"/>
<g fill="none" stroke="#f00" stroke-width=".21">
<path d="M112.2 112.2h.1M112.2 112.2h5.7"/>
<circle cx="118.6" cy="112.2" r=".7"/>
</g>
<circle cx="132" cy="112.2" r=".7" fill="#fff"/>
<g fill="none" stroke="#f00" stroke-width=".21">
<path d="M132.8 112.2h5.7M138.5 112.2h.1"/>
<circle cx="132" cy="112.2" r=".7"/>
</g>
<circle cx="118.6" cy="114.6" r=".7" fill="#fff"/>
<g fill="none" stroke="#f00" stroke-width=".21">
<path d="M112.2 114.6h.1M112.2 114.6h5.7"/>
<circle cx="118.6" cy="114.6" r=".7"/>
</g>
<circle cx="132" cy="114.6" r=".7" fill="#fff"/>
<g fill="none" stroke="#f00" stroke-width=".21">
<path d="M132.8 114.6h5.7M138.5 114.6h.1"/>
<circle cx="132" cy="114.6" r=".7"/>
</g>
<circle cx="118.6" cy="116.9" r=".7" fill="#fff"/>
<g fill="none" stroke="#f00" stroke-width=".21">
<path d="M112.2 117h.1M112.2 117h5.7"/>
<circle cx="118.6" cy="116.9" r=".7"/>
</g>
<circle cx="132" cy="116.9" r=".7" fill="#fff"/>
<g fill="none" stroke="#f00" stroke-width=".21">
<path d="M132.8 117h5.7M138.5 117h.1"/>
<circle cx="132" cy="116.9" r=".7"/>
</g>
<circle cx="118.6" cy="119.4" r=".7" fill="#fff"/>
<g fill="none" stroke="#f00" stroke-width=".21">
<path d="M112.2 119.4h.1M112.2 119.4h5.7"/>
<circle cx="118.6" cy="119.4" r=".7"/>
</g>
<circle cx="132" cy="119.4" r=".7" fill="#fff"/>
<g fill="none" stroke="#f00" stroke-width=".21">
<path d="M132.8 119.4h5.7M138.5 119.4h.1"/>
<circle cx="132" cy="119.4" r=".7"/>
</g>
<circle cx="118.6" cy="121.7" r=".7" fill="#fff"/>
<g fill="none" stroke="#f00" stroke-width=".21">
<path d="M112.2 121.8h.1M112.2 121.8h5.7"/>
<circle cx="118.6" cy="121.7" r=".7"/>
</g>
<circle cx="132" cy="121.7" r=".7" fill="#fff"/>
<g fill="none" stroke="#f00" stroke-width=".21">
<path d="M132.8 121.8h5.7M138.5 121.8h.1"/>
<circle cx="132" cy="121.7" r=".7"/>
</g>
<circle cx="118.6" cy="124.1" r=".7" fill="#fff"/>
<g fill="none" stroke="#f00" stroke-width=".21">
<path d="M112.2 124.1h.1M112.2 124.1h5.7"/>
<circle cx="118.6" cy="124.1" r=".7"/>
</g>
<circle cx="132" cy="124.1" r=".7" fill="#fff"/>
<g fill="none" stroke="#f00" stroke-width=".21">
<path d="M132.8 124.1h5.7M138.5 124.1h.1"/>
<circle cx="132" cy="124.1" r=".7"/>
</g>
<circle cx="118.6" cy="126.5" r=".7" fill="#fff"/>
<g fill="none" stroke="#f00" stroke-width=".21">
<path d="M112.2 126.5h.1M112.2 126.5h5.7"/>
<circle cx="118.6" cy="126.5" r=".7"/>
</g>
<circle cx="132" cy="126.5" r=".7" fill="#fff"/>
<g fill="none" stroke="#f00" stroke-width=".21">
<path d="M88.3 16.7h.1M88.3 16.7v2.4M105 16.7h7.2M105 19.1h7.2M112.2 16.7h.1M112.2 19.1h.1M88.3 23.9h.1M88.3 21.5v2.4M105 21.5h7.2M105 23.9h7.2M105 26.2h7.2M112.2 21.5h.1"/>
<path d="M112.2 23.9h.1M112.2 26.2h.1M132.8 126.5h5.7M138.5 126.5h.1"/>
<circle cx="132" cy="126.5" r=".7"/>
</g>
<path d="M85.9 19.1h4.8M90.7 19.1h.1M100.2 14.3h4.8v14.3h-4.8zM101.5 14.3v-1h2.3v1M88.3 21.5h.1M88.3 20l1.5 .3 .8 .5M88.3 20l-1.5 .3-.8 .5M88.3 20v1.5M101.5 28.6v1h2.3v-1" fill="none" stroke="#00f" stroke-width=".21"/>
<circle cx="26.2" cy="21.4" r=".45" fill="#f0f"/>
<circle cx="26.2" cy="21.4" r=".45" fill="none" stroke="#f0f" stroke-width=".21"/>
<circle cx="88.3" cy="28.6" r=".47" fill="#f0f"/>
<circle cx="88.3" cy="28.6" r=".47" fill="none" stroke="#f0f" stroke-width=".21"/>
<circle cx="59.7" cy="102.6" r=".46" fill="#f0f"/>
<circle cx="59.7" cy="102.6" r=".46" fill="none" stroke="#f0f" stroke-width=".21"/>
<circle cx="159.9" cy="21.4" r=".46" fill="#f0f"/>
<circle cx="159.9" cy="21.4" r=".46" fill="none" stroke="#f0f" stroke-width=".21"/>
<circle cx="133.7" cy="19.1" r=".45" fill="#f0f"/>
<circle cx="133.7" cy="19.1" r=".45" fill="none" stroke="#f0f" stroke-width=".21"/>
<circle cx="133.6" cy="16.7" r=".46" fill="#f0f"/>
<circle cx="133.6" cy="16.7" r=".46" fill="none" stroke="#f0f" stroke-width=".21"/>
<circle cx="114.6" cy="23.8" r=".46" fill="#f0f"/>
<circle cx="114.6" cy="23.8" r=".46" fill="none" stroke="#f0f" stroke-width=".21"/>
<circle cx="114.6" cy="21.4" r=".45" fill="#f0f"/>
<circle cx="114.6" cy="21.4" r=".45" fill="none" stroke="#f0f" stroke-width=".21"/>
<circle cx="136.1" cy="19.1" r=".46" fill="#f0f"/>
<circle cx="136.1" cy="19.1" r=".46" fill="none" stroke="#f0f" stroke-width=".21"/>
<circle cx="133.6" cy="23.8" r=".46" fill="#f0f"/>
<circle cx="133.6" cy="23.8" r=".46" fill="none" stroke="#f0f" stroke-width=".21"/>
<circle cx="133.7" cy="21.4" r=".45" fill="#f0f"/>
<circle cx="133.7" cy="21.4" r=".45" fill="none" stroke="#f0f" stroke-width=".21"/>
<circle cx="114.6" cy="19.1" r=".45" fill="#f0f"/>
<circle cx="114.6" cy="19.1" r=".45" fill="none" stroke="#f0f" stroke-width=".21"/>
<circle cx="114.6" cy="16.7" r=".46" fill="#f0f"/>
<circle cx="114.6" cy="16.7" r=".46" fill="none" stroke="#f0f" stroke-width=".21"/>
<g font-size="5">
<text x="33.4" y="35.2">Reset</text>
<text x="195.7" y="35.2">Power</text>
<text x="176.7" y="83">N76E003</text>
<text x="43" y="87.8">LED</text>
<text x="9.5" y="121.2">Debug Interface</text>
<text x="58.9" y="121.2">&amp;</text>
<text x="65.5" y="121.2">Off Page</text>
<text x="198.2" y="133.1">GPIO</text>
</g>
<text font-size="3.1" fill="#f00" x="200.3" y="183.3">SDK Circuit</text>
<text font-size="3.1" fill="#0000a0" x="271.9" y="190.5">1.1</text>
<text font-size="3" x="229.2" y="12.3">Off-page Connector</text>
<g font-size="2.2">
<text x="87.8" y="17.4" transform="rotate(-90 87.8 17.4)">1</text>
<text x="106.7" y="16.2">1</text>
<text x="125.8" y="13.8">1</text>
<text x="125.8" y="16.2">2</text>
<text x="106.7" y="18.6">2</text>
<text x="106.7" y="21">3</text>
<text x="106.7" y="23.4">4</text>
<text x="125.8" y="18.6">3</text>
<text x="125.8" y="21">4</text>
<text x="125.8" y="23.4">5</text>
<text x="25.7" y="24.6" transform="rotate(-90 25.7 24.6)">1</text>
<text x="87.8" y="24.3" transform="rotate(-90 87.8 24.3)">2</text>
<text x="106.7" y="25.7">5</text>
<text x="25.7" y="31.5" transform="rotate(-90 25.7 31.5)">2</text>
<text x="99.8" y="47.2">1</text>
<text x="166.4" y="47.2">20</text>
<text x="99.8" y="49.6">2</text>
<text x="99.8" y="52">3</text>
<text x="166.4" y="49.6">19</text>
<text x="166.4" y="52">18</text>
<text x="99.8" y="54.4">4</text>
<text x="99.8" y="56.8">5</text>
<text x="99.8" y="59.2">6</text>
<text x="166.4" y="59.2">15</text>
<text x="166.4" y="56.8">16</text>
<text x="166.4" y="54.4">17</text>
<text x="99.8" y="61.6">7</text>
<text x="99.8" y="63.9">8</text>
<text x="166.4" y="63.9">13</text>
<text x="166.4" y="61.6">14</text>
<text x="98.6" y="68.7">10</text>
<text x="99.8" y="66.3">9</text>
<text x="166.4" y="68.7">11</text>
<text x="166.4" y="66.3">12</text>
</g>
<g font-size="2.2" fill="#004080">
<text x="146.8" y="20.1">1</text>
<text x="146.8" y="22.5">2</text>
<text x="170.7" y="20.1">1</text>
<text x="170.7" y="22.5">2</text>
<text x="103.8" y="51.1">P0.6/AIN3/TXD</text>
<text x="103.8" y="53.5">P0.7/AIN2/RXD</text>
<text x="103.8" y="48.8">P0.5/AIN4/T0/IC6/PWM2</text>
<text x="130.1" y="53.5">[SCL]/RXD_1/OCDCK/ICPCK/P0.2</text>
<text x="134.8" y="48.8">IC3/PWM3/STADC/AIN5/P0.4</text>
<text x="142.7" y="51.1">AIN6/IC5/PWM5/P0.3</text>
<text x="103.8" y="55.9">P2.0/RST</text>
<text x="103.8" y="58.3">P3.0/AIN1/OSCIN/INT0</text>
<text x="138.9" y="58.3">T1/MOSI/IC3/PWM3/P0.0</text>
<text x="142" y="55.9">MISO/IC4/PWM4/P0.1</text>
<text x="103.8" y="60.7">P1.7/AIN0/INT1</text>
<text x="103.8" y="63.1">GND</text>
<text x="103.8" y="65.4">P1.6/OCDDA/ICPDA/TXD_1/[SDA]</text>
<text x="137.7" y="63.1">CLO/AIN7/IC1/PWM1/P1.1</text>
<text x="140.4" y="60.7">SPCLK/IC2/PWM2/P1.0</text>
<text x="148.1" y="65.4">IC0/PWM0/P1.2</text>
<text x="103.8" y="67.9">VDD</text>
<text x="103.8" y="70.2">P1.5/SS/IC7/PWM5</text>
<text x="143.6" y="70.2">PWM1/FB/SDA/P1.4</text>
<text x="145.2" y="67.9">[STADC]/SCL/P1.3</text>
<text x="37" y="103.7">1</text>
<text x="37" y="106">3</text>
<text x="45.4" y="103.7">2</text>
<text x="45.4" y="106">4</text>
<text x="120.6" y="106">1</text>
<text x="128.9" y="106">2</text>
<text x="170.7" y="106">19</text>
<text x="177.9" y="106">20</text>
<text x="37" y="108.5">5</text>
<text x="37" y="110.8">7</text>
<text x="37" y="113.2">9</text>
<text x="44.2" y="113.2">10</text>
<text x="45.4" y="108.5">6</text>
<text x="45.4" y="110.8">8</text>
<text x="120.6" y="108.5">3</text>
<text x="120.6" y="110.8">5</text>
<text x="120.6" y="113.2">7</text>
<text x="128.9" y="108.5">4</text>
<text x="128.9" y="110.8">6</text>
<text x="128.9" y="113.2">8</text>
<text x="170.7" y="113.2">13</text>
<text x="170.7" y="110.8">15</text>
<text x="170.7" y="108.5">17</text>
<text x="177.9" y="113.2">14</text>
<text x="177.9" y="110.8">16</text>
<text x="177.9" y="108.5">18</text>
<text x="120.6" y="115.6">9</text>
<text x="120.6" y="118">11</text>
<text x="127.8" y="115.6">10</text>
<text x="127.8" y="118">12</text>
<text x="170.7" y="118">9</text>
<text x="170.7" y="115.6">11</text>
<text x="177.9" y="118">10</text>
<text x="177.9" y="115.6">12</text>
<text x="120.6" y="120.4">13</text>
<text x="120.6" y="122.8">15</text>
<text x="120.6" y="125.1">17</text>
<text x="127.8" y="120.4">14</text>
<text x="127.8" y="122.8">16</text>
<text x="127.8" y="125.1">18</text>
<text x="170.7" y="125.1">3</text>
<text x="170.7" y="122.8">5</text>
<text x="170.7" y="120.4">7</text>
<text x="179.1" y="125.1">4</text>
<text x="179.1" y="122.8">6</text>
<text x="179.1" y="120.4">8</text>
<text x="120.6" y="127.6">19</text>
<text x="127.8" y="127.6">20</text>
<text x="170.7" y="127.6">1</text>
<text x="179.1" y="127.6">2</text>
</g>
<g font-size="2.1">
<text x="23.9" y="6.7">VDD</text>
<text x="85.9" y="9.1">VDD</text>
<text x="112.2" y="9.1">VDD</text>
<text x="133.7" y="11.5">VDD</text>
<text x="145.6" y="28.2">SIP-2P</text>
<text x="169.5" y="28.2">SIP-2P</text>
<text x="50.1" y="52.1">VDD</text>
<text x="226.8" y="52.1">VDD</text>
<text x="64.4" y="64">VDD</text>
<text x="50.1" y="73.6">VDD</text>
<text x="57.3" y="99.8">VDD</text>
<text x="190.8" y="180">Title</text>
<text x="190.8" y="187.2">Size</text>
<text x="193.1" y="189.6">A4</text>
<text x="200.3" y="187.2">Document</text>
<text x="200.3" y="189.6">2</text>
<text x="211.7" y="187.2">Number</text>
<text x="269.5" y="187.2">Rev</text>
<text x="190.8" y="194.4">Date:</text>
<text x="203.2" y="194.4">Tuesday, August 30, 2016</text>
<text x="238.5" y="194.4">Sheet</text>
<text x="250.4" y="194.4">2</text>
<text x="257.6" y="194.4">of</text>
<text x="264.8" y="194.4">10</text>
</g>
<g font-size="2.1" fill="#000080">
<text x="100.2" y="11.5">JP7</text>
<text x="119.4" y="9.1">JP8</text>
<text x="28.6" y="13.9">R8</text>
<text x="28.6" y="16.3">10K</text>
<text x="145.6" y="16.3">JP9</text>
<text x="169.5" y="16.3">JP10</text>
<text x="13.1" y="18.9">SW1</text>
<text x="76.4" y="18.6">C8</text>
<text x="76.4" y="21">10uF/10V</text>
<text x="95.5" y="18.6">C9</text>
<text x="95.5" y="21">0.1u</text>
<text x="11.9" y="25.8">PUSH BOTTOM (B)</text>
<text x="28.6" y="28.2">C14</text>
<text x="145.6" y="25.8">NC</text>
<text x="169.5" y="25.8">NC</text>
<text x="28.6" y="30.6">10uF/10V</text>
<text x="100.2" y="33">NC</text>
<text x="119.4" y="30.6">NC</text>
<text x="102.7" y="44.9">U3</text>
<text x="16.7" y="54.4">GPIO1</text>
<text x="26.2" y="54.4">RED</text>
<text x="43" y="56.9">R9</text>
<text x="43" y="59.2">1K</text>
<text x="16.7" y="75.9">POWER1GREEN</text>
<text x="102.7" y="75.9">N76E003 TSSOP20</text>
<text x="43" y="78.3">R10</text>
<text x="43" y="80.7">1K</text>
<text x="37" y="100.1">JP4</text>
<text x="170.7" y="101.5">NC</text>
<text x="120.6" y="102.4">JP5</text>
<text x="120.6" y="131.1">NC</text>
<text x="170.7" y="130.1">JP6</text>
</g>
<g font-size="2.1" fill="#f00">
<text x="237.1" y="16">P[1:20]</text>
<text x="253.5" y="17.4">P[1:20]</text>
<text x="38.7" y="21">TICERST</text>
<text x="232" y="23.4">TICEDAT</text>
<text x="232" y="25.8">TICECLK</text>
<text x="232" y="28.2">TICERST</text>
<text x="253.8" y="24.6">TICEDAT</text>
<text x="253.8" y="29.4">TICERST</text>
<text x="253.8" y="27">TICECLK</text>
<text x="232" y="30.1">Tiny_TX</text>
<text x="232" y="32.5">Tiny_RX</text>
<text x="253.8" y="31.8">Tiny_TX</text>
<text x="253.8" y="34.2">Tiny_RX</text>
<text x="91.2" y="47.3">P1</text>
<text x="172.3" y="47.3">P20</text>
<text x="255.9" y="46.4">GND</text>
<text x="79.2" y="49.2">Tiny_TX</text>
<text x="79.2" y="51.6">Tiny_RX</text>
<text x="91.2" y="49.7">P2</text>
<text x="91.2" y="52">P3</text>
<text x="172.3" y="49.7">P19</text>
<text x="172.3" y="52">P18</text>
<text x="179.5" y="52">TICECLK</text>
<text x="10" y="56.8">LED1</text>
<text x="36.3" y="56.8">N3</text>
<text x="79.2" y="54.4">TICERST</text>
<text x="91.2" y="54.4">P4</text>
<text x="91.2" y="56.8">P5</text>
<text x="91.2" y="59.2">P6</text>
<text x="172.3" y="54.4">P17</text>
<text x="172.3" y="56.8">P16</text>
<text x="172.3" y="59.2">P15</text>
<text x="256.2" y="55.7">VDD</text>
<text x="79.2" y="64">TICEDAT</text>
<text x="91.2" y="61.6">P7</text>
<text x="91.2" y="64">P8</text>
<text x="172.3" y="64">P13</text>
<text x="172.3" y="61.6">P14</text>
<text x="181.9" y="64">LED1</text>
<text x="91.2" y="66.4">P9</text>
<text x="91.2" y="68.7">P10</text>
<text x="172.3" y="68.7">P11</text>
<text x="172.3" y="66.4">P12</text>
<text x="36.3" y="78.3">N1</text>
<text x="57.7" y="104.6">TICEDAT</text>
<text x="57.7" y="107">TICECLK</text>
<text x="72.3" y="103.4">VCC_connect</text>
<text x="107.9" y="104.6">P1</text>
<text x="107.9" y="107">P2</text>
<text x="141.3" y="104.6">P1</text>
<text x="141.3" y="107">P2</text>
<text x="158" y="107">P19</text>
<text x="158" y="104.6">P20</text>
<text x="189.1" y="104.6">P20</text>
<text x="189.1" y="107">P19</text>
<text x="19.6" y="108.9">Tiny_TX</text>
<text x="19.6" y="111.3">Tiny_RX</text>
<text x="57.7" y="109.3">TICERST</text>
<text x="107.9" y="109.3">P3</text>
<text x="107.9" y="111.7">P4</text>
<text x="141.3" y="109.3">P3</text>
<text x="141.3" y="111.7">P4</text>
<text x="158" y="111.7">P17</text>
<text x="158" y="109.3">P18</text>
<text x="189.1" y="109.3">P18</text>
<text x="189.1" y="111.7">P17</text>
<text x="107.9" y="114.1">P5</text>
<text x="107.9" y="116.5">P6</text>
<text x="107.9" y="118.9">P7</text>
<text x="141.3" y="114.1">P5</text>
<text x="141.3" y="116.5">P6</text>
<text x="141.3" y="118.9">P7</text>
<text x="158" y="114.1">P16</text>
<text x="158" y="116.5">P15</text>
<text x="158" y="118.9">P14</text>
<text x="189.1" y="114.1">P16</text>
<text x="189.1" y="116.5">P15</text>
<text x="189.1" y="118.9">P14</text>
<text x="107.9" y="121.3">P8</text>
<text x="107.9" y="123.7">P9</text>
<text x="141.3" y="121.3">P8</text>
<text x="141.3" y="123.7">P9</text>
<text x="158" y="121.3">P13</text>
<text x="158" y="123.7">P12</text>
<text x="189.1" y="121.3">P13</text>
<text x="189.1" y="123.7">P12</text>
<text x="107.9" y="126.1">P10</text>
<text x="141.3" y="126.1">P10</text>
<text x="158" y="126.1">P11</text>
<text x="189.1" y="126.1">P11</text>
</g>
<g font-size="2" fill="#00f">
<text x="17.4" y="56.5">2</text>
<text x="27" y="56.5">1</text>
<text x="17.4" y="77.9">2</text>
<text x="27" y="77.9">1</text>
</g>
<g font-size="1.7">
<text x="29.8" y="1.8">5</text>
<text x="84.7" y="1.8">4</text>
<text x="139.5" y="1.8">3</text>
<text x="194.4" y="1.8">2</text>
<text x="249.3" y="1.8">1</text>
<text x=".6" y="27.9">D</text>
<text x="277.3" y="27.9">D</text>
<text x=".6" y="76">C</text>
<text x="277.3" y="76">C</text>
<text x=".6" y="124.2">B</text>
<text x="277.3" y="124.2">B</text>
<text x=".6" y="172.3">A</text>
<text x="277.3" y="172.3">A</text>
<text x="29.8" y="196.6">5</text>
<text x="84.7" y="196.6">4</text>
<text x="139.5" y="196.6">3</text>
<text x="194.4" y="196.6">2</text>
<text x="249.3" y="196.6">1</text>
</g>
</svg>
